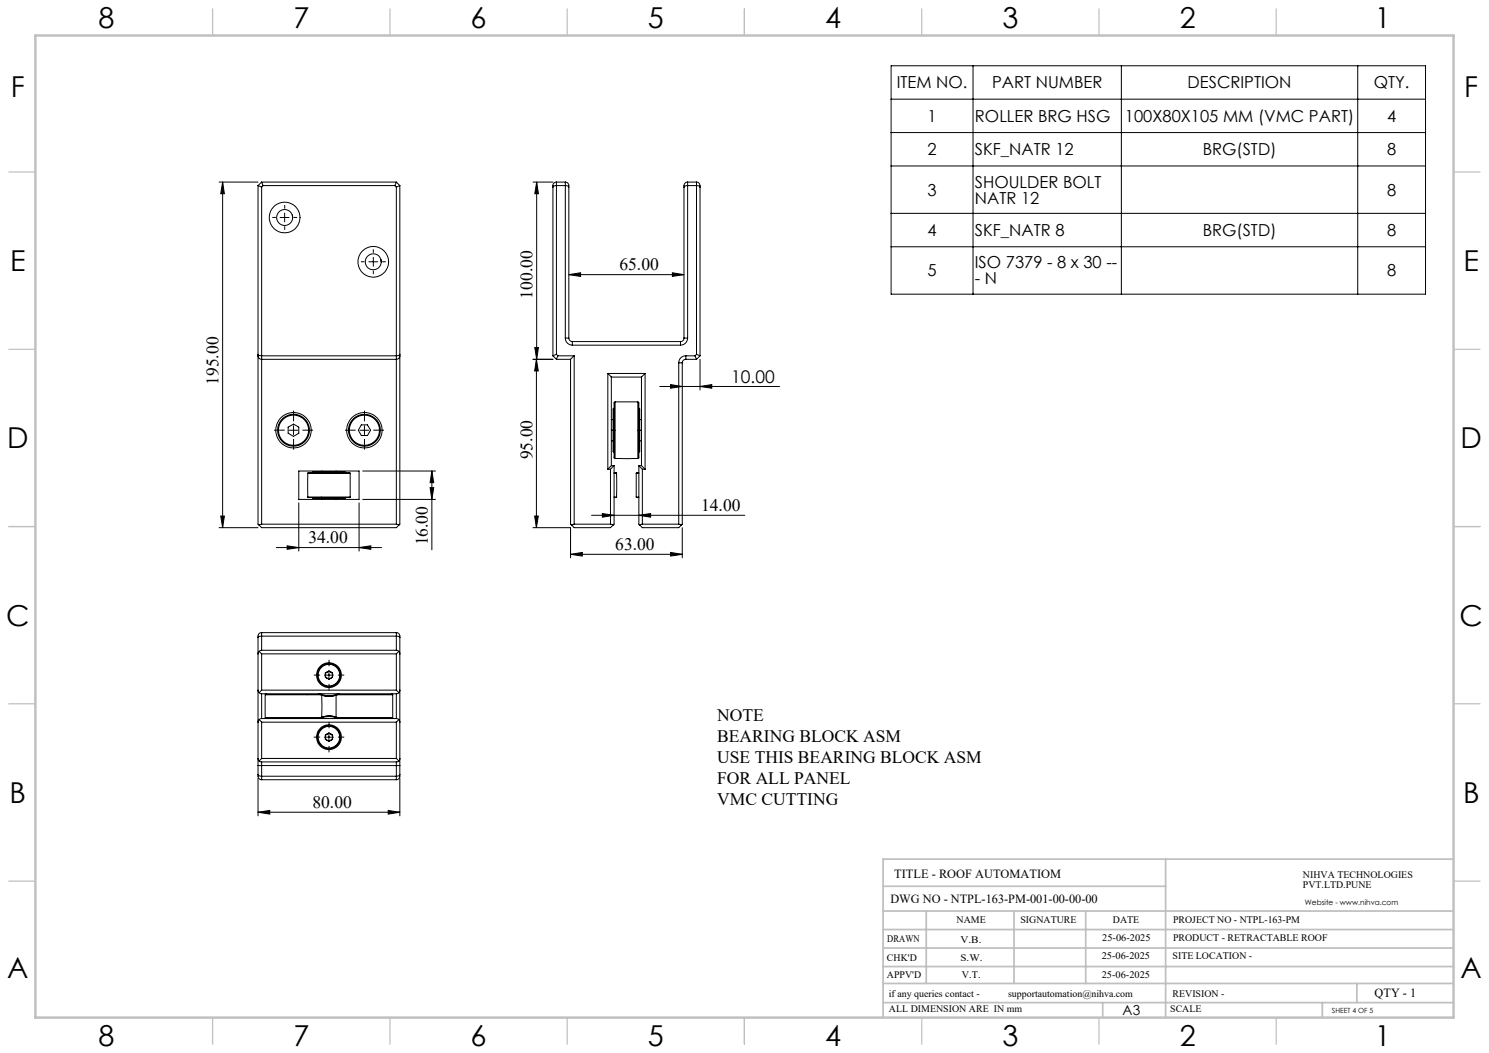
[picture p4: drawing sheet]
<svg xmlns="http://www.w3.org/2000/svg" width="420mm" height="297mm" viewBox="0 0 420 297" stroke-linecap="round" stroke-linejoin="round" font-family="sans-serif">
<g fill="none" stroke="#000" stroke-width=".28">
<path d="M251.4 18.6h150.7v64.4h-150.7zM274.5 18.6v64.4M316.3 18.6v64.4M383 18.6v64.4M251.4 28h150.7M251.4 37.4h150.7M61.8 51.4h11M62.8 51.4l.5 3.2h-1zM62.8 51.4v97.4M72.8 52.3l1 .5M72.8 52.3v95.5l.3 .3M73.8 51.4l.4 .9"/>
<path d="M73.8 52.8v95M73.8 51.4h38M73.8 51.4l-1 .9M74.2 52.3l-.4 .5M74.2 52.3h37.2M111.4 52.3l.4 .5M111.8 51.4l-.4 .9M111.8 52.8v95M111.8 51.4l1 .9M112.8 52.3l-1 .5M112.8 52.3v95.6l-.3 .2M150.4 51.4h5.6"/>
<path d="M151.4 51.4l.5 3.2h-1.1zM151.4 51.4v49.9M156 52.8l.1-.3 .6-.2 3.2 .1 .5 .4M157 51.4a.95 .95 0 0 0-1 .9v48.1M157 51.4h2.5M157 51.4v48.5M159.5 51.4a.96 .96 0 0 1 .9 .9v43.1M159.5 51.4v44M192.9 52.8l.8-.5h2.9l.6 .2 .2 .3M194 51.4a.96 .96 0 0 0-1.1 .9v43.1M194 51.4h2.5M194 51.4v44"/>
<path d="M196.5 51.4a.95 .95 0 0 1 .9 .9v48.1M196.5 51.4v48.5M251.4 46.8h150.7M79 61.3h2.5M80.3 60.1v2.5M82.4 60.6l.1 .8M104 73.8h2.5M105.3 72.6v2.5M107.4 73.2l.1 .7M160.4 77.5l3.4-.6v1.1zM160.4 77.5h32.5M189.7 76.9l3.2 .6-3.2 .5z"/>
<path d="M251.4 60.2h150.7M251.4 69.6h150.7M72.8 99.9l.3 .4 .7 .1h38l.6-.1 .4-.4M150.8 98h1.1l-.5 3.3zM157 99.9l-1 .5M157 99.9l.4 .5M159.5 95.4a1.99 1.99 0 0 0 1.9 2M159.5 95.4h.9M160.4 95.4a.96 .96 0 0 0 1 .9M161.4 96.3v1.1M161.4 97.4h30.5M161.4 96.3h30.5"/>
<path d="M191.9 96.3v1.1M192.9 95.4h1.1M192.9 95.4a.96 .96 0 0 1-1 .9M194 95.4a2.05 2.05 0 0 1-2.1 2M196.5 99.9l.9 .5M196.5 99.9l-.5 .5M72.8 100.4a1.02 1.02 0 0 0 1 .9h38a.96 .96 0 0 0 1-.9M101.9 119.8h1.7l.9 1.6-.9 1.4h-1.7l-.8-1.4zM150.3 101.3h5.7M151.3 101.3l.5 3.3h-1zM151.3 101.3v47.5M156 100.4l1 .9"/>
<path d="M157 101.3h3.9M157.4 100.4l-.4 .9M157.4 100.4h4.6M160.9 101.3v46.5l.4 .3M162 100.4l-1.1 .9M162 100.4v47.4M171.4 105.3l1 1.1M171.4 105.3h10.6M171.4 105.3v27.1M172.4 118.4h.5M172.4 106.4h8.5M172.4 106.4v24.9"/>
<path d="M173.2 115.1l-.3 .3v6M173.5 113.4h6.4M173.5 113.4l-.3 .2v15.5l.3 .2M173.5 113.4v15.9M179.9 113.4l.3 .2v15.5l-.3 .2M179.9 113.4v15.9M180.2 115.1l.2 .3v6M180.4 118.4h.5M180.9 106.4v24.9M182 105.3l-1.1 1.1M182 105.3v27.1M186.1 109h33.8"/>
<path d="M189.2 108.5l3.2 .5-3.2 .5zM191.5 102.3h.9M191.5 102.3v45.5M192.4 102.3v45.6l-.2 .2M193.5 100.4a1.93 1.93 0 0 0-2 1.9M193.5 100.4v.9M193.5 101.3a.97 .97 0 0 0-1.1 1M193.5 101.3h3M193.5 100.4h2.5M196 100.4l.5 .9M197.4 100.4l-.9 .9M197.4 109l3.4-.5v1z"/>
<path d="M197.4 101.3v8.7M81.3 120.5l1.5-.9 1.5 .9v1.7l-1.5 .9-1.5-.9zM81.5 121.4h2.5M82.8 120.1v2.5M82.8 125.6v.2M84.3 132.9h17v8h-17zM86.8 133.5v6.7M86.8 133.5l.1-.2 11.9 .2M86.8 133.5h12M88.1 133.3l.2-.2h9l.2 .2M90.8 132.9v.2M94.8 132.9v.2"/>
<path d="M98.3 121.4h.2M98.8 133.5v6.7M101.5 121.4h2.5M102.3 132.9h20.5M102.8 120.1v2.5M121.3 137.5h1l-.5 3.4zM121.8 132.9l.5 3.2h-1zM121.8 132.9v22.2M171.4 132.4h.8M172.2 132.4v15.4M172.4 131.3l-1 1.1M172.4 124.4h.5"/>
<path d="M172.4 131.3h.8M172.4 121.4h.5M172.9 121.4v4.3a2.08 2.08 0 0 0 .3 1.9M173.2 133.3l.7 .2M173.2 131.3l-1 1.1M173.2 131.3v16.5l-.3 .3M173.2 133.5h.7M173.5 129.3h6.4M173.9 133.5v6.7M179.5 133.5v6.7M179.5 133.5h.7M180.2 133.3l-.7 .2"/>
<path d="M180.2 131.3l1 1.1M180.2 131.3v16.6l.3 .2M180.2 131.3h.7M180.4 121.4v4.3a2.31 2.31 0 0 1-.2 1.9M180.4 124.4h.5M180.4 121.4h.5M180.9 131.3l1.1 1.1M181.2 132.4h.8M181.2 132.4v15.4M61.8 148.8h11M62.3 145.6h1l-.5 3.2zM73.1 148.1l.7 .7h38l.7-.7"/>
<path d="M73.8 147.8l-.7 .3M73.8 147.8h38M77.9 154.4h29.7M81 153.9l3.3 .5-3.3 .5zM84.3 141.8v13.6M86.8 140.2l.1 .1 11.9-.1M86.8 140.2h12M88.1 140.3l.2 .3h9l.2-.3M90.8 140.6v.3M94.8 140.6v.3M101.3 154.4l3.3-.5v1zM101.3 141.8v13.6"/>
<path d="M102.3 140.9h20.5M111.8 147.8l.7 .3M150.3 148.8h10.6v8.5M150.8 145.6h1l-.5 3.2zM160.9 156.3l3.4-.5v1zM160.9 156.3h31.5M161.3 148.1l.7 .7h10.2l.7-.7M162 147.8l-.7 .3M162 147.8h10.2M166.9 145.3h43.2M169.9 144.8l3.3 .5-3.3 .6zM172.2 147.8l.7 .3"/>
<path d="M173.2 140.2h.7M173.9 140.2l-.7 .1M179.5 140.2l.7 .1M179.5 140.2h.7M180.2 145.3l3.3-.5v1.1zM180.5 148.1l.7 .7h10.3l.7-.7M181.2 147.8l-.7 .3M181.2 147.8h10.3M189.2 155.8l3.2 .5-3.2 .5zM191.5 147.8l.7 .3M192.4 148.8v8.5M72.8 179.8l.8-.4h38.4l.8 .4"/>
<path d="M73.8 178.4a.96 .96 0 0 0-1 1v34.5M73.8 178.4v5M73.8 178.4h38M111.8 178.4a.95 .95 0 0 1 1 1v34.5M111.8 178.4v5M72.8 194.7l.3 .7M73.1 183.7l-.3 .7M73.1 195.4l.7 .3M73.1 183.7l.7 .7M73.8 183.4l-.7 .3M73.8 184.4v10.3M73.8 195.7v7"/>
<path d="M73.8 194.7h38M73.8 184.4h38M73.8 194.7l-.7 .7M73.8 195.7h38M73.8 183.4h38M74.8 196v6.4M74.8 196h15.7M75.1 195.7l-.3 .3M90.3 195.7a5.9 5.9 0 0 0 5 0M90.8 196.1v6.2M91.5 190.4h2.6M91.8 189.8l1-.6 1 .6v1.2l-1 .6-1-.6z"/>
<path d="M92.8 189.2v2.5M94.8 196.1v6.2M95.1 196h15.7M95.6 195.7a6.1 6.1 0 0 1-5.7 0 6.1 6.1 0 0 0 5.8 0M110.5 195.7l.3 .3M110.8 196v6.4M111.8 183.4l.7 .3M111.8 184.4v10.3M111.8 195.7v7M111.8 194.7l.7 .7M112.5 183.7l.3 .7M112.5 195.4l-.7 .3"/>
<path d="M112.5 183.7l-.7 .7M112.8 194.7l-.3 .7M72.8 213.9l.3 .7M72.8 215.9h1M72.8 213.9v2M72.8 218.5l.8 .4h38.4l.6-.1 .2-.3M72.8 215.9v3a1.02 1.02 0 0 0 1 1M72.8 219.5v10.6M73.1 202.9l-.3 .8M73.1 214.6l.7 .3M73.1 202.9l.7 .8M73.8 202.7l-.7 .2"/>
<path d="M73.8 214.9v1M73.8 203.7v10.2M73.8 215.9v4M73.8 213.9l-.7 .7M73.8 203.7h38M73.8 213.9h38M73.8 214.9h38M73.8 202.7h38M73.8 215.9h38M73.8 219.9h38M74.8 202.4l.3 .3M74.8 202.4h15.7"/>
<path d="M90.3 202.7a5.9 5.9 0 0 1 5 0M91.5 207.9h2.6M91.8 207.3l1-.6 1 .6v1.2l-1 .6-1-.6zM92.8 206.7v2.5M95.1 202.4h15.7M95.6 202.7a6.1 6.1 0 0 0-5.7 0 6.1 6.1 0 0 1 5.8 0M110.8 202.4l-.3 .3M111.8 202.7l.7 .2M111.8 215.9h1M111.8 214.9v1M111.8 203.7v10.2M111.8 215.9v4"/>
<path d="M111.8 213.9l.7 .7M112.5 202.9l.3 .8M112.5 214.6l-.7 .3M112.5 202.9l-.7 .8M112.8 213.9l-.3 .7M112.8 213.9v2M112.8 215.9v3a.96 .96 0 0 1-1 1M112.8 219.5v10.6M72.8 229.1l3.3-.5v1zM72.8 229.1h40M109.5 228.6l3.3 .5-3.3 .5z"/>
<circle cx="80.3" cy="61.3" r="2.25"/>
<circle cx="80.3" cy="61.3" r="4.3"/>
<circle cx="105.3" cy="73.9" r="2.25"/>
<circle cx="105.3" cy="73.9" r="4.3"/>
<circle cx="82.8" cy="121.3" r="4.2"/>
<circle cx="82.8" cy="121.3" r="4.5"/>
<circle cx="82.8" cy="121.3" r="5"/>
<circle cx="102.8" cy="121.3" r="4.5"/>
<circle cx="102.8" cy="121.3" r="4.2"/>
<circle cx="102.8" cy="121.3" r="5"/>
<circle cx="92.8" cy="190.4" r="3.2"/>
<circle cx="92.8" cy="190.4" r="3.5"/>
<circle cx="92.8" cy="190.4" r="1.03"/>
<circle cx="92.8" cy="190.4" r="3"/>
<circle cx="92.8" cy="207.9" r="3.3"/>
<circle cx="92.8" cy="207.9" r="3.5"/>
<circle cx="92.8" cy="207.9" r="1.03"/>
<circle cx="92.8" cy="207.9" r="3.1"/>
</g>
<g fill="none" stroke="#000" stroke-width=".28" stroke-dasharray="15.2 1.3 1.3 1.3" stroke-linecap="butt">
<path d="M80.3 58.8v-1M77.8 61.3h-1M80.3 63.8v1M82.8 61.3h1M102.8 73.8h-1M105.3 71.3v-1M105.3 76.3v1M107.8 73.8h1M82.8 118.8v-3M102.8 118.8v-3M80.3 121.3h-3M82.8 123.8v3"/>
<path d="M85.3 121.3h3M100.3 121.3h-3M102.8 123.8v3M105.3 121.3h3M90.3 190.4h-1.8M92.8 187.9v-1.8M92.8 192.9v1.8M95.3 190.4h1.8M90.3 207.9h-1.8M92.8 205.4v-1.8M92.8 210.4v1.8M95.3 207.9h1.8"/>
</g>
<g fill="none" stroke="#c0c0c0" stroke-width=".35">
<path d="M60 2.5v7.5M110 2.5v7.5M160 2.5v7.5M210 2.5v7.5M260 2.5v7.5M310 2.5v7.5M360 2.5v7.5M2.5 48.5h7.5M410 48.5h7.5M2.5 98.5h7.5M410 98.5h7.5M2.5 148.5h7.5"/>
<path d="M410 148.5h7.5M2.5 198.5h7.5M410 198.5h7.5M2.5 248.5h7.5M410 248.5h7.5M60 287v7.5M110 287v7.5M160 287v7.5M210 287v7.5M260 287v7.5M310 287v7.5M360 287v7.5"/>
</g>
<g fill="none" stroke="#c0c0c0" stroke-width=".5">
<path d="M249.1 257h160.9M249.1 250h79.7M261.3 257v20.4M286 257v20.4M306.2 257v20.4M328.8 242.3v44.7M410 242.3h-160.9v44.7M249.1 272.6h160.9M249.1 267.4h160.9M249.1 262.2h160.9M249.1 277.4h160.9M382.7 277.4v5.4"/>
<path d="M249.1 282.8h160.9M311 282.8v4.2M373 282.8v4.2"/>
</g>
<path d="M10 10h400v277h-400z" fill="none" stroke="#c0c0c0" stroke-width=".7"/>
<g fill="#000">
<path d="M62.8 51.4l.5 3.2h-1zM62.3 145.6h1l-.5 3.2zM121.8 132.9l.5 3.2h-1zM121.3 137.5h1l-.5 3.4zM151.4 51.4l.5 3.2h-1.1zM150.8 98h1.1l-.5 3.3z"/>
<path d="M160.4 77.5l3.4-.6v1.1zM189.7 76.9l3.2 .6-3.2 .5zM160.9 156.3l3.4-.5v1zM189.2 155.8l3.2 .5-3.2 .5z"/>
<path d="M151.3 101.3l.5 3.3h-1zM150.8 145.6h1l-.5 3.2z"/>
<path d="M189.2 108.5l3.2 .5-3.2 .5zM197.4 109l3.4-.5v1z"/>
<path d="M81 153.9l3.3 .5-3.3 .5zM101.3 154.4l3.3-.5v1z"/>
<path d="M169.9 144.8l3.3 .5-3.3 .6zM180.2 145.3l3.3-.5v1.1z"/>
<path d="M109.5 228.6l3.3 .5-3.3 .5zM72.8 229.1l3.3-.5v1z"/>
</g>
<g font-size="8.1">
<text x="27.8" y="8">8</text>
<text x="82.8" y="8">7</text>
<text x="132.8" y="8">6</text>
<text x="182.8" y="8">5</text>
<text x="232.8" y="8">4</text>
<text x="282.8" y="8">3</text>
<text x="332.8" y="8">2</text>
<text x="387.8" y="8">1</text>
<text x="3" y="27.2">F</text>
<text x="413" y="27.2">F</text>
<text x="2.8" y="76.5">E</text>
<text x="412.8" y="76.5">E</text>
<text x="2" y="126.5">D</text>
<text x="412" y="126.5">D</text>
<text x="1.7" y="176.5">C</text>
<text x="411.7" y="176.5">C</text>
<text x="2.7" y="226.5">B</text>
<text x="412.7" y="226.5">B</text>
<text x="2" y="275.7">A</text>
<text x="412" y="275.7">A</text>
<text x="27.8" y="295">8</text>
<text x="82.8" y="295">7</text>
<text x="132.8" y="295">6</text>
<text x="182.8" y="295">5</text>
<text x="232.8" y="295">4</text>
<text x="282.8" y="295">3</text>
<text x="332.8" y="295">2</text>
<text x="387.8" y="295">1</text>
</g>
<g font-size="4.9">
<text x="174.7" y="76.3">65.00</text>
<text x="150.2" y="84.2" transform="rotate(-90 150.2 84.2)">100.00</text>
<text x="206.2" y="107.9">10.00</text>
<text x="61.6" y="108.6" transform="rotate(-90 61.6 108.6)">195.00</text>
<text x="150.2" y="129.6" transform="rotate(-90 150.2 129.6)">95.00</text>
<text x="197.8" y="144.2">14.00</text>
<text x="87" y="153.3">34.00</text>
<text x="120.7" y="153.8" transform="rotate(-90 120.7 153.8)">16.00</text>
<text x="173.5" y="155.1">63.00</text>
<text x="202.3" y="203.3">NOTE</text>
<text x="202.3" y="209.2">BEARING BLOCK ASM</text>
<text x="202.3" y="215.2">USE THIS BEARING BLOCK ASM</text>
<text x="202.3" y="221.1">FOR ALL PANEL</text>
<text x="88.1" y="227.9">80.00</text>
<text x="202.3" y="227">VMC CUTTING</text>
</g>
<g font-size="4.7">
<text x="253" y="24.9">ITEM NO.</text>
<text x="279.8" y="24.9">PART NUMBER</text>
<text x="335" y="24.9">DESCRIPTION</text>
<text x="387.5" y="24.9">QTY.</text>
<text x="261.6" y="34.4">1</text>
<text x="275" y="34.4">ROLLER BRG HSG</text>
<text x="317.3" y="34.4">100X80X105 MM (VMC PART)</text>
<text x="391.2" y="34.4">4</text>
<text x="261.6" y="43.8">2</text>
<text x="275" y="43.8">SKF_NATR 12</text>
<text x="339.2" y="43.8">BRG(STD)</text>
<text x="391.2" y="43.8">8</text>
<text x="275" y="52.9">SHOULDER BOLT</text>
<text x="261.6" y="55.2">3</text>
<text x="275" y="57.4">NATR 12</text>
<text x="391.2" y="55.2">8</text>
<text x="261.6" y="66.6">4</text>
<text x="275" y="66.6">SKF_NATR 8</text>
<text x="339.2" y="66.6">BRG(STD)</text>
<text x="391.2" y="66.6">8</text>
<text x="261.6" y="78">5</text>
<text x="275" y="75.7">ISO 7379 - 8 x 30 --</text>
<text x="391.2" y="78">8</text>
<text x="275" y="80.2">- N</text>
</g>
<text font-size="3.9" x="316.7" y="286.4">A3</text>
<g font-size="3.5">
<text x="252.2" y="247.6">TITLE - ROOF AUTOMATIOM</text>
<text x="251.2" y="254.7">DWG NO - NTPL-163-PM-001-00-00-00</text>
<text x="387.7" y="281.1">QTY - 1</text>
</g>
<g font-size="2.8">
<text x="367.5" y="247.6">NIHVA TECHNOLOGIES</text>
<text x="367.5" y="250.5">PVT.LTD.PUNE</text>
<text x="269.8" y="260.3">NAME</text>
<text x="287.8" y="260.3">SIGNATURE</text>
<text x="313.9" y="260.4">DATE</text>
<text x="330.9" y="260.4">PROJECT NO - NTPL-163-PM</text>
<text x="250.3" y="265.6">DRAWN</text>
<text x="270.9" y="266.1">V.B.</text>
<text x="310.9" y="265.5">25-06-2025</text>
<text x="330.9" y="265.5">PRODUCT - RETRACTABLE ROOF</text>
<text x="250.2" y="271.1">CHK'D</text>
<text x="250.2" y="275.8">APPV'D</text>
<text x="270.9" y="271.1">S.W.</text>
<text x="271.3" y="275.8">V.T.</text>
<text x="310.8" y="270.6">25-06-2025</text>
<text x="310.8" y="275.8">25-06-2025</text>
<text x="330.7" y="270.6">SITE LOCATION -</text>
<text x="250.7" y="281.1">if any queries contact -</text>
<text x="284.3" y="281.1">supportautomation@nihva.com</text>
<text x="330.7" y="281.1">REVISION -</text>
<text x="250.7" y="285.6">ALL DIMENSION ARE IN mm</text>
<text x="330.1" y="285.6">SCALE</text>
</g>
<text font-size="2.1" x="368.1" y="255.1">Website - www.nihva.com</text>
<text font-size="2" x="375.7" y="285.6">SHEET 4 OF 5</text>
</svg>
